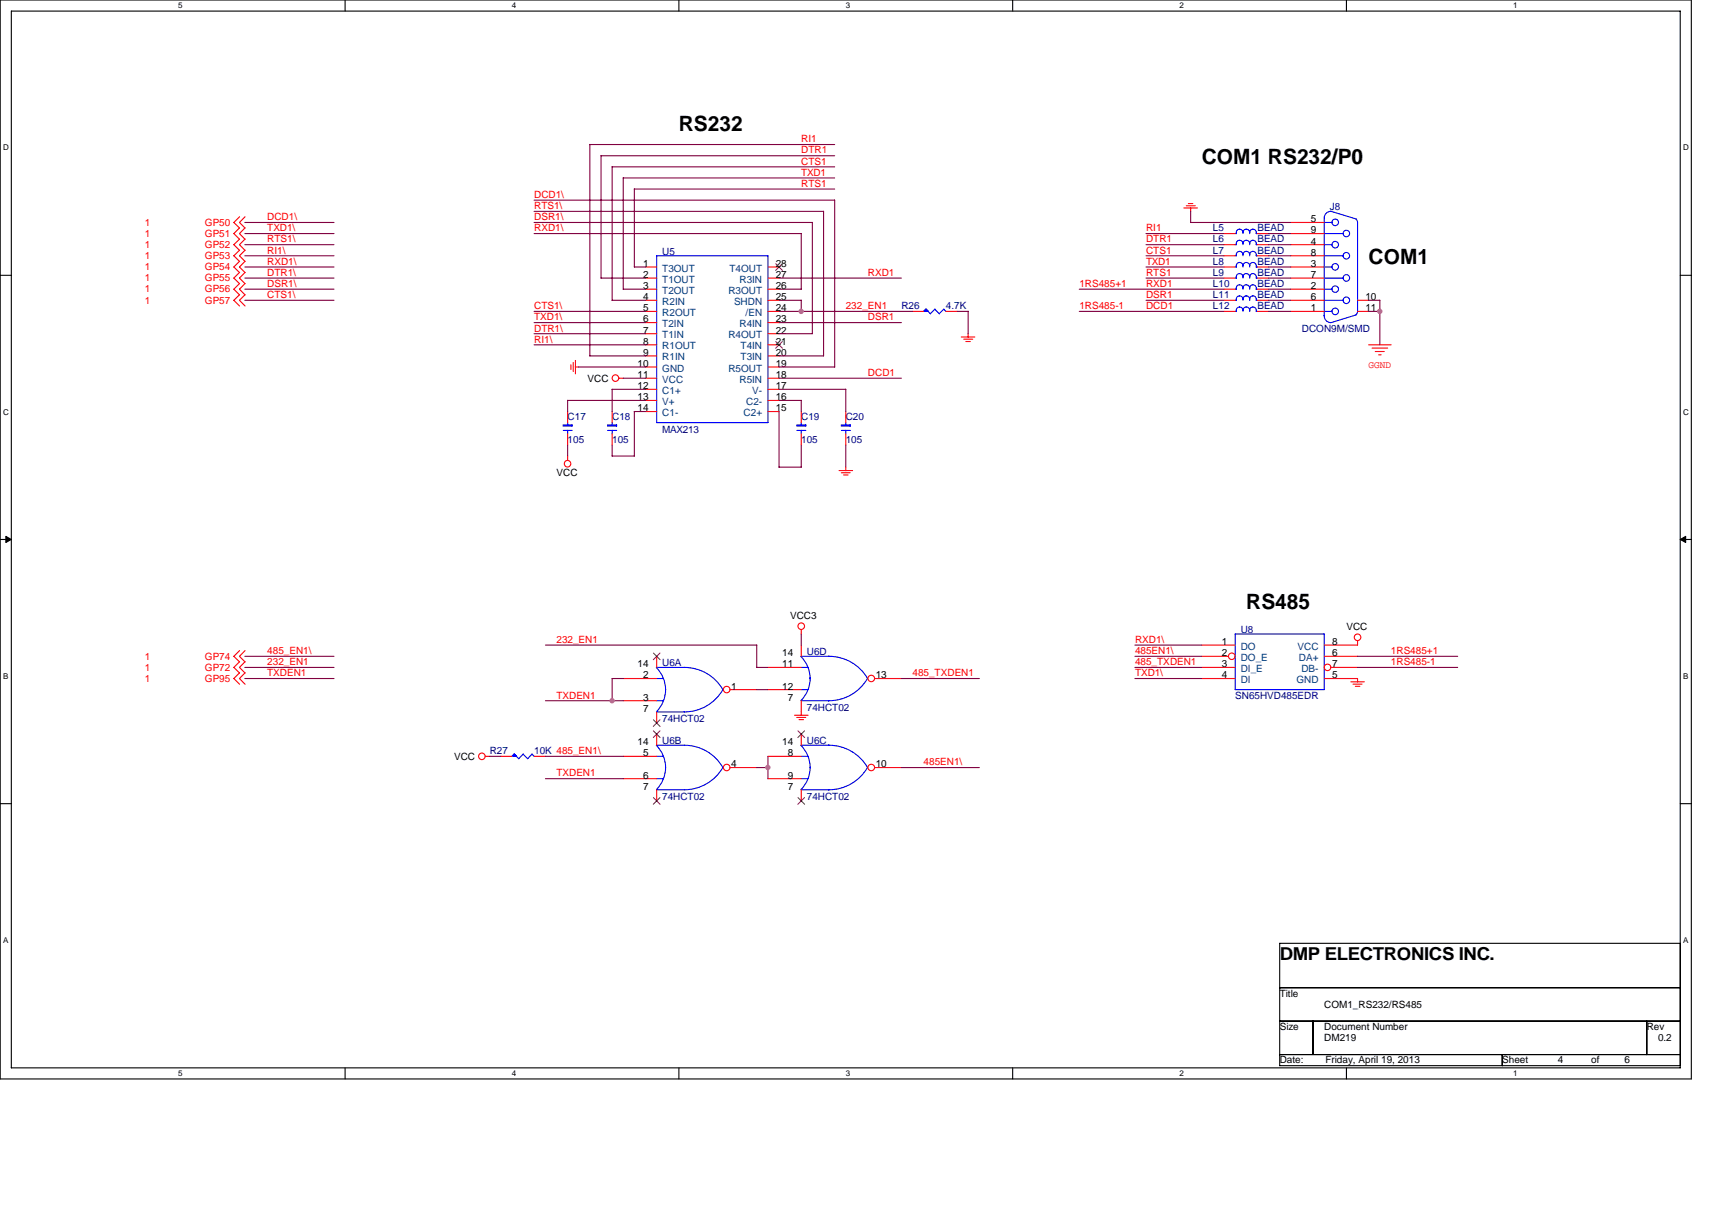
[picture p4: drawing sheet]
<svg xmlns="http://www.w3.org/2000/svg" width="297mm" height="210mm" viewBox="0 0 297 210" stroke-linecap="round" stroke-linejoin="round" font-family="sans-serif">
<path d="M0 0h293.5v187.2h-293.5zM2 1.9h289.5v183.4h-289.5z" fill="none" stroke="#000" stroke-width=".19"/>
<g fill="#fff">
<path d="M30.9 .2h.8v1.6h-.8z"/>
<path d="M30.9 185.5h.8v1.6h-.8z"/>
</g>
<path d="M59.9 0v1.9M59.9 185.3v1.9" fill="none" stroke="#000" stroke-width=".19"/>
<g fill="#fff">
<path d="M88.8 .2h.8v1.6h-.8z"/>
<path d="M88.8 185.5h.8v1.6h-.8z"/>
</g>
<path d="M117.8 0v1.9M117.8 185.3v1.9" fill="none" stroke="#000" stroke-width=".19"/>
<g fill="#fff">
<path d="M146.7 .2h.8v1.6h-.8z"/>
<path d="M146.7 185.5h.8v1.6h-.8z"/>
</g>
<path d="M175.7 0v1.9M175.7 185.3v1.9" fill="none" stroke="#000" stroke-width=".19"/>
<g fill="#fff">
<path d="M204.7 .2h.7v1.6h-.7z"/>
<path d="M204.7 185.5h.7v1.6h-.7z"/>
</g>
<path d="M233.6 0v1.9M233.6 185.3v1.9" fill="none" stroke="#000" stroke-width=".19"/>
<g fill="#fff">
<path d="M262.6 .2h.7v1.6h-.7z"/>
<path d="M262.6 185.5h.7v1.6h-.7z"/>
<path d="M.5 24.8h1v1.6h-1z"/>
<path d="M292 24.8h1v1.6h-1z"/>
<path d="M.5 70.7h1v1.5h-1z"/>
<path d="M292 70.7h1v1.5h-1z"/>
</g>
<path d="M0 47.8h2M291.5 47.8h2" fill="none" stroke="#000" stroke-width=".19"/>
<g fill="#fff">
<path d="M.5 116.5h.9v1.6h-.9z"/>
<path d="M292 116.5h.9v1.6h-.9z"/>
</g>
<path d="M0 93.6h2M291.5 93.6h2" fill="none" stroke="#000" stroke-width=".19"/>
<path d="M1 93.1l1 .5-1 .5zM291.5 93.6l1-.5v1z" fill="#000" stroke="#000" stroke-width=".17"/>
<g fill="#fff">
<path d="M.5 162.4h.9v1.5h-.9z"/>
<path d="M292 162.4h.9v1.5h-.9z"/>
</g>
<path d="M0 139.5h2M291.5 139.5h2M222 163.7h69.5v21.2h-69.5zM222 171.4h69.5M222 177.2h69.5M227.8 177.2v5.8M285.7 177.2v5.8M222 183h69.5M260.6 183v1.9" fill="none" stroke="#000" stroke-width=".19"/>
<g fill="none" stroke="#f00" stroke-width=".19">
<path d="M41.6 37.6l-1 1 1 1M41.6 39.5l-1 1 1 1M42.5 37.6l-1 1 1 1M42.5 39.5l-1 1 1 1M205.4 36.1h2.3M205.8 35.7h1.6M206.2 35.3h.8M206.6 36.1v.6M224 38.6h5.8M41.6 41.5l-1 1 1 1M41.6 43.4l-1 1 1 1M41.6 45.3l-1 1 1 1"/>
<path d="M41.6 47.3l-1 1 1 .9M41.6 49.2l-1 1 1 1M41.6 51.1l-1 1 1 1M42.5 41.5l-1 1 1 1M42.5 43.4l-1 1 1 1M42.5 45.3l-1 1 1 1M42.5 47.3l-1 1 1 .9M42.5 49.2l-1 1 1 1M42.5 51.1l-1 1 1 1M112 59.8h1.9M112 52.1h1.9M112 46.3h1.9"/>
<path d="M112 48.3h1.9M112 50.2h1.9M112 54h1.9M112 56h1.9M112 57.9h1.9M133.2 59.8h2M133.2 52.1h2M133.2 46.3h2M133.2 48.3h2M133.2 50.2h2M133.2 54h2M133.2 56h2"/>
<path d="M133.2 57.9h2M158.3 54h1.9M164.1 54h1.9M166.8 58.5h2.3M167.2 58.9h1.6M167.6 59.3h.8M168 57.9v.6M212.4 44.4h1.9M212.4 52.1h1.9M212.4 46.3h1.9M212.4 48.3h1.9M212.4 50.2h1.9"/>
<path d="M212.4 54h1.9M212.4 42.5h1.9M212.4 40.5h1.9M218.2 44.4h1.9M218.2 52.1h1.9M218.2 46.3h1.9M218.2 48.3h1.9M218.2 50.2h1.9M218.2 54h1.9M218.2 42.5h1.9M218.2 40.5h1.9M224 44.4h5.8"/>
<path d="M224 52.1h5.8M224 46.3h5.8M224 48.3h5.8M224 50.2h5.8M224 54h5.8M224 42.5h5.8M224 40.5h5.8M235.5 52.1h2M235.5 54h2M237.5 59.8h3.9M98.5 71.4v1.9M98.5 75.3v1.9"/>
<path d="M98.5 79.1v.8M99.1 63.3v.8M99.5 62.9v1.6M99.8 63.7h.6M99.8 62.5v2.4M106.2 71.4v1.9M106.2 75.3v1.9M107.4 65.6h.8M112 65.6h1.9M112 63.7h1.9M112 61.8h1.9M112 67.6h1.9"/>
<path d="M112 69.5h1.9M112 71.4h1.9M133.2 65.6h2M133.2 63.7h2M133.2 61.8h2M133.2 67.6h2M133.2 69.5h2M133.2 71.4h2M139 71.4v1.9M139 75.3v1.9M146.7 71.4v1.9M146.7 75.3v1.9"/>
<path d="M238.1 60.4h2.7M238.6 61h1.6M239.2 61.6h.4M145.6 81.7h2.3M146 82h1.5M146.4 82.4h.7M146.7 81.1v.6M41.6 116.8l-1 1 1 .9M41.6 114.8l-1 1 1 1M41.6 112.9l-1 1 1 1M42.5 116.8l-1 1 1 .9M42.5 114.8l-1 1 1 1"/>
<path d="M42.5 112.9l-1 1 1 1M108.1 117.8h5.8M113.9 113.9v1.9M126.7 119.7h4.6M133.2 115.8h5.8M133.2 119.7h5.8M139 109.3v.7M139 112v1.9M151.8 117.8h4.6M208.5 115.8h5.8M208.5 117.8h5.8M208.5 112h5.8"/>
<path d="M208.5 113.9h4.6M229.8 117.8h5.7v.5M229.8 113.9h5.7M230.9 115.8h4.6M234.4 118.3h2.3M234.8 118.7h1.5M235.2 119.1h.7M235.5 111.2v.8h-5.7M84.2 131.3h.8M86.9 131.3h1.9M92.7 131.3h1.9M108.1 131.3h5.8"/>
<path d="M108.1 135.1h5.8M108.1 121.6h5.8M113.9 123.5v2M113.9 127.4v1.9M113.9 137.1v1.9M126.7 133.2h4.6M133.2 131.3h5.8M133.2 135.1h5.8M137.9 124.1h2.3M138.2 124.5h1.6M138.6 124.9h.8M139 121.6v2.5"/>
<path d="M139 127.4v1.9M139 137.1v1.9M151.8 133.2h4.6"/>
<circle cx="106.8" cy="65.6" r=".57"/>
<circle cx="98.5" cy="80.5" r=".57"/>
<circle cx="126.1" cy="119.7" r=".57"/>
<circle cx="139" cy="108.7" r=".57"/>
<circle cx="151.2" cy="117.7" r=".57"/>
<circle cx="213.7" cy="113.9" r=".57"/>
<circle cx="230.3" cy="115.8" r=".57"/>
<circle cx="235.5" cy="110.6" r=".57"/>
<circle cx="83.6" cy="131.3" r=".57"/>
<circle cx="126.1" cy="133.2" r=".57"/>
<circle cx="151.2" cy="133.2" r=".57"/>
</g>
<g fill="none" stroke="#00f" stroke-width=".19">
<path d="M229.8 38.6h1.3M230.9 36.7a1.13 1.13 0 0 0-1.1 1.1v17M230.9 36.7l4.4 1.3M235.3 38l.2 .6v15.4M113.9 44.4h19.3v28.9h-19.3zM160.2 54l.5-.4 .7 .9M162.2 53.7l.8 .8M162.2 53.6l-.8 .8M164.1 54.1l-.3-.5-.8 .8M214.3 44.4h.2M214.3 52.1h.2M214.3 40.5h.2"/>
<path d="M214.3 46.3h.2M214.5 44.2a.58 .58 0 0 1 .6-.6 .58 .58 0 0 1 .6 .6M214.5 50a.58 .58 0 0 1 .6-.6 .58 .58 0 0 1 .6 .6M214.5 44.2v.2M214.5 50v.2h-.2M215.7 44.2a.58 .58 0 0 1 .5-.6 .58 .58 0 0 1 .6 .6 .57 .57 0 0 1 .6-.6 .57 .57 0 0 1 .6 .6M215.7 51.9a.6 .6 0 0 0-.7-.5 .6 .6 0 0 0-.5 .7M215.7 51.9a.58 .58 0 0 1 .5-.6 .58 .58 0 0 1 .6 .6M215.7 42.2a.6 .6 0 0 0-.7-.5 .6 .6 0 0 0-.5 .8h-.2M215.7 42.2a.58 .58 0 0 1 .5-.5 .58 .58 0 0 1 .6 .5M215.7 50a.58 .58 0 0 1 .5-.6 .58 .58 0 0 1 .6 .6 .57 .57 0 0 1 .6-.6 .57 .57 0 0 1 .6 .6M215.7 48a.6 .6 0 0 0-.8-.5 .6 .6 0 0 0-.4 .8h-.2"/>
<path d="M215.7 48a.58 .58 0 0 1 .5-.5 .58 .58 0 0 1 .6 .5M215.7 46.1a.6 .6 0 0 0-.8-.5 .6 .6 0 0 0-.4 .8M215.7 46.1a.58 .58 0 0 1 .5-.6 .58 .58 0 0 1 .6 .6M215.7 53.8a.6 .6 0 0 0-.7-.5 .6 .6 0 0 0-.5 .8l-.2-.1M215.7 53.8a.58 .58 0 0 1 .5-.5 .58 .58 0 0 1 .6 .5M215.7 40.3a.6 .6 0 0 0-.7-.5 .6 .6 0 0 0-.5 .8M215.7 40.3a.58 .58 0 0 1 .5-.5 .58 .58 0 0 1 .6 .5M215.7 40.3v.2M215.7 42.2v.3M215.7 44.2v.2M215.7 46.1v.2M215.7 48v.3"/>
<path d="M215.7 50v.2M215.7 51.9v.2M215.7 53.8v.2M216.8 51.9a.59 .59 0 0 1 .7-.5 .59 .59 0 0 1 .5 .7M216.8 42.2a.59 .59 0 0 1 .7-.5 .59 .59 0 0 1 .5 .8h.2M216.8 48a.59 .59 0 0 1 .7-.5 .59 .59 0 0 1 .5 .8h.2M216.8 46.1a.59 .59 0 0 1 .7-.5 .59 .59 0 0 1 .5 .8M216.8 53.8a.59 .59 0 0 1 .7-.5 .59 .59 0 0 1 .5 .8l.2-.1M216.8 40.3a.59 .59 0 0 1 .7-.5 .59 .59 0 0 1 .5 .8M216.8 40.3v.3M216.8 42.3v.2M216.8 44.2v.2"/>
<path d="M216.8 46.1v.3M216.8 48.1v.2M216.8 50v.2M216.8 51.9v.2M216.8 53.8v.3M217.9 44.4h.3M217.9 52.1h.3M217.9 40.5h.3M217.9 46.3h.3M218 44.2v.2M218 50v.2h.2M229.7 44.4h3.3"/>
<path d="M229.7 52.1h3.3M229.7 40.5h3.3M229.7 48.3h3.3M229.8 42.5h1.3M229.8 46.3h1.3M229.8 50.2h1.3M229.8 54h1.3M235.3 54.6l-4.4 1.4a1.15 1.15 0 0 1-1.1-1.2M235.5 54l-.2 .6M97.7 74.7h1.6M98.5 73.3v.4M98.5 74.7v.6"/>
<path d="M105.4 74.7h1.6M106.2 73.3v.4M106.2 74.7v.6M138.3 74.7h1.5M139 73.3v.4M139 74.7v.6M146 74.7h1.5M146.7 73.3v.4M146.7 74.7v.6M113.9 115.8a5.5 5.5 0 0 1 1.6 3.9v-.1a5.4 5.4 0 0 1-1.6 3.9M113.9 115.8h4.8a7.7 7.7 0 0 1 6.7 3.9M113.9 117.8h1.2"/>
<path d="M125.5 119.6a7.7 7.7 0 0 1-6.8 3.9h-4.8M139 115.8h1.2M139 119.7h1.2M150.5 117.8a7.7 7.7 0 0 0-6.8-3.9h-4.7l.4 .5a5.5 5.5 0 0 1 1.2 3.3 5.4 5.4 0 0 1-1.6 3.9M150.5 117.7a7.7 7.7 0 0 1-6.8 3.9h-4.7M214.3 110h15.5v9.7h-15.5zM88.8 131.3l.4-.4 .8 .8M90.8 130.9l.8 .8M90.8 130.9l-.8 .8M92.7 131.3l-.4-.4-.8 .8M113.9 129.3a5.4 5.4 0 0 1 0 7.7M113.9 129.3h4.8a7.7 7.7 0 0 1 6.7 3.9"/>
<path d="M113.9 131.3h1.2M113.9 135.1h1.2M113.9 121.6h1.2M125.4 133.2a7.7 7.7 0 0 1-6.7 3.9h-4.8M139 131.3h1.2M139 135.1h1.2M150.5 133.2a7.7 7.7 0 0 0-6.8-3.9h-4.7a5.5 5.5 0 0 1 0 7.7M150.5 133.2a7.8 7.8 0 0 1-6.8 3.9h-4.7"/>
<circle cx="231.7" cy="38.6" r=".57"/>
<circle cx="231.7" cy="54" r=".57"/>
<circle cx="231.7" cy="42.5" r=".57"/>
<circle cx="231.7" cy="46.3" r=".57"/>
<circle cx="231.7" cy="50.2" r=".57"/>
<circle cx="233.6" cy="44.4" r=".57"/>
<circle cx="233.6" cy="48.2" r=".57"/>
<circle cx="233.6" cy="52.1" r=".57"/>
<circle cx="233.6" cy="40.5" r=".57"/>
</g>
<g fill="#00f" stroke="#00f" stroke-width=".19">
<path d="M88.8 131.3l.4-.4 .4 .4-.4-.4 .4 .4z" fill-rule="evenodd"/>
<path d="M105.4 73.7v.2h1.6v-.2z" fill-rule="evenodd"/>
<path d="M138.3 73.7v.2h1.5v-.2z" fill-rule="evenodd"/>
<path d="M160.2 54l.5-.3 .3 .3-.3-.3 .3 .3z" fill-rule="evenodd"/>
<path d="M97.7 73.7v.2h1.5v-.2z" fill-rule="evenodd"/>
<path d="M146 73.7v.2h1.5v-.2z" fill-rule="evenodd"/>
</g>
<g fill="none" stroke="#804000" stroke-width=".17">
<path d="M134.6 59.3l1.2 1.1M134.6 45.8l1.2 1.1M135.7 59.3l-1.1 1.1M135.7 45.8l-1.1 1.1M113.4 113.3l1.1 1.2M114.5 113.3l-1.2 1.2M113.4 126.8l1.1 1.2M113.4 138.4l1.1 1.2M113.4 124.9l1.1 1.2M114.5 126.8l-1.2 1.2M114.5 138.4l-1.2 1.2M114.5 124.9l-1.2 1.2"/>
<path d="M138.4 126.8l1.2 1.2M138.4 138.4l1.2 1.2M139.6 126.8l-1.2 1.2M139.6 138.4l-1.2 1.2"/>
</g>
<g fill="none" stroke="#800040" stroke-width=".19">
<path d="M42.5 38.6h15.5M92.7 38.6h48.2v19.3h-5.8M92.7 34.7h52.1M92.7 36.7h50.2M106.2 29h38.6M106.2 28.9v23.2M108.1 30.9h36.7M108.1 30.9v19.3h3.9M142.9 36.7v25.1h-7.8M144.8 32.8h-34.7l-.1 13.5h2M144.8 27h-40.5v21.3h7.7M144.8 25.1h-42.5v36.7h9.7"/>
<path d="M144.8 34.7v29h-9.7M206.6 38.6h17.4M206.6 36.7v1.9M42.5 50.2h15.5M42.5 42.5h15.5M42.5 52.1h15.5M42.5 44.4h15.5M42.5 46.3h15.5M42.5 48.3h15.5M42.5 40.5h15.5M92.7 40.5h46.3v9.7h-3.9M92.7 54h19.3"/>
<path d="M92.7 56h19.3M92.7 59.8h19.3M92.7 57.9h19.3M106.2 52.1h5.8M135.1 52.1h3.9v1.9M135.1 48.3h21.3M135.1 54h23.2M135.1 56h21.3M166 54h2M168 54v3.9M187.3 50.2h25.1M187.3 54h25.1"/>
<path d="M198.8 42.5h13.6M198.8 52.1h13.6M198.8 44.4h13.6M198.8 46.3h13.6M198.8 48.3h13.6M198.8 40.5h13.6M220.1 50.2h3.9M220.1 42.5h3.9M220.1 52.1h3.9M220.1 44.4h3.9M220.1 46.3h3.9M220.1 48.3h3.9"/>
<path d="M220.1 40.5h3.9M220.1 54h3.9M237.4 52.1h2v7.7M237.4 54h2M98.5 69.5h13.5M98.5 69.5v1.9M98.5 77.2v1.9M100.4 63.7h11.6M106.2 67.6h5.8M106.2 67.5v3.9M106.2 77.2v1.9M108.1 65.6h3.9"/>
<path d="M112 71.4h-2l.1 7.7h-3.9M135.1 65.6h21.3M135.1 67.6h11.6M135.1 69.5h3.9v1.9M135.2 71.4l-.1 9.7h3.9v-3.9M146.7 67.5v3.9M146.7 77.2v3.9M42.5 117.8h15.5M42.5 115.8h15.5M42.5 113.9h15.5M94.6 112h36.7v3.8M108.2 117.8h-2v3.8"/>
<path d="M131.3 115.8h2M131.3 119.7h2M139 110v2M156.4 117.8h13.5M196.9 117.8h11.6M196.9 115.8h11.6M196.9 112h11.6M196.9 113.9h11.6M235.5 115.8h17.4M235.5 113.9h17.4M85 131.3h1.9M94.6 121.6h13.6"/>
<path d="M94.6 135.1h13.6M94.6 131.3h13.6M131.3 133.2h2M133.2 131.3v3.8M156.4 133.2h13.5"/>
</g>
<g fill="#f0f" stroke="#f0f" stroke-width=".19">
<circle cx="239.4" cy="54" r=".38"/>
<circle cx="139" cy="54" r=".38"/>
<circle cx="106.2" cy="121.6" r=".38"/>
<circle cx="133.2" cy="133.2" r=".38"/>
</g>
<g font-size="3.7">
<text x="117.8" y="22.7">RS232</text>
<text x="208.5" y="28.5">COM1 RS232/P0</text>
<text x="237.5" y="45.8">COM1</text>
<text x="216.2" y="105.7">RS485</text>
</g>
<text font-size="3.1" x="222" y="166.6">DMP ELECTRONICS INC.</text>
<g font-size="1.7" fill="#f00">
<text x="139" y="24.7">RI1</text>
<text x="139" y="28.6">CTS1</text>
<text x="139" y="26.6">DTR1</text>
<text x="92.7" y="34.4">DCD1\</text>
<text x="139" y="30.5">TXD1</text>
<text x="139" y="32.4">RTS1</text>
<text x="25.1" y="39.2">1</text>
<text x="25.1" y="41.1">1</text>
<text x="35.6" y="39.2">GP50</text>
<text x="35.6" y="41.1">GP51</text>
<text x="46.4" y="40.2">TXD1\</text>
<text x="46.4" y="38.2">DCD1\</text>
<text x="92.7" y="38.2">DSR1\</text>
<text x="92.7" y="36.3">RTS1\</text>
<text x="92.7" y="40.2">RXD1\</text>
<text x="198.9" y="40.2">RI1</text>
<text x="25.1" y="43.1">1</text>
<text x="25.1" y="45">1</text>
<text x="25.1" y="46.9">1</text>
<text x="35.6" y="43.1">GP52</text>
<text x="35.6" y="45">GP53</text>
<text x="35.6" y="46.9">GP54</text>
<text x="46.4" y="44">RI1\</text>
<text x="46.4" y="42.1">RTS1\</text>
<text x="46.4" y="45.9">RXD1\</text>
<text x="46.4" y="47.9">DTR1\</text>
<text x="150.6" y="47.9">RXD1</text>
<text x="198.9" y="42.1">DTR1</text>
<text x="198.9" y="45.9">TXD1</text>
<text x="198.9" y="44">CTS1</text>
<text x="198.9" y="47.9">RTS1</text>
<text x="25.1" y="48.8">1</text>
<text x="25.1" y="50.8">1</text>
<text x="25.1" y="52.7">1</text>
<text x="35.6" y="48.8">GP55</text>
<text x="35.6" y="50.8">GP56</text>
<text x="35.6" y="52.7">GP57</text>
<text x="46.4" y="49.8">DSR1\</text>
<text x="46.4" y="51.7">CTS1\</text>
<text x="92.7" y="53.7">CTS1\</text>
<text x="146.7" y="53.7">232_EN1</text>
<text x="187.3" y="53.7">1RS485-1</text>
<text x="187.3" y="49.8">1RS485+1</text>
<text x="198.9" y="53.7">DCD1</text>
<text x="198.9" y="49.8">RXD1</text>
<text x="198.9" y="51.7">DSR1</text>
<text x="92.7" y="55.6">TXD1\</text>
<text x="92.7" y="59.5">RI1\</text>
<text x="92.7" y="57.5">DTR1\</text>
<text x="150.6" y="55.6">DSR1</text>
<text x="150.6" y="65.2">DCD1</text>
<text x="237.5" y="63.9">GGND</text>
<text x="46.4" y="113.5">485_EN1\</text>
<text x="96.6" y="111.6">232_EN1</text>
<text x="196.9" y="111.6">RXD1\</text>
<text x="196.9" y="113.5">485EN1\</text>
<text x="241.3" y="113.5">1RS485+1</text>
<text x="25.1" y="118.3">1</text>
<text x="25.1" y="116.4">1</text>
<text x="25.1" y="114.5">1</text>
<text x="35.6" y="118.3">GP95</text>
<text x="35.6" y="116.4">GP72</text>
<text x="35.6" y="114.5">GP74</text>
<text x="46.4" y="117.4">TXDEN1</text>
<text x="46.4" y="115.4">232_EN1</text>
<text x="158.3" y="117.4">485_TXDEN1</text>
<text x="196.9" y="115.4">485_TXDEN1</text>
<text x="196.9" y="117.4">TXD1\</text>
<text x="241.3" y="115.4">1RS485-1</text>
<text x="96.6" y="121.2">TXDEN1</text>
<text x="96.6" y="134.7">TXDEN1</text>
<text x="160.2" y="132.8">485EN1\</text>
</g>
<g font-size="1.7" fill="#000080">
<text x="210.5" y="40.2">L5</text>
<text x="218.2" y="40.2">BEAD</text>
<text x="230.7" y="36.5">J8</text>
<text x="114.9" y="44.2">U5</text>
<text x="210.5" y="44">L7</text>
<text x="210.5" y="42.1">L6</text>
<text x="210.5" y="47.9">L9</text>
<text x="210.5" y="45.9">L8</text>
<text x="218.2" y="44">BEAD</text>
<text x="218.2" y="42.1">BEAD</text>
<text x="218.2" y="47.9">BEAD</text>
<text x="218.2" y="45.9">BEAD</text>
<text x="156.4" y="53.7">R26</text>
<text x="164.1" y="53.7">4.7K</text>
<text x="210.5" y="51.7">L11</text>
<text x="210.5" y="49.8">L10</text>
<text x="210.5" y="53.7">L12</text>
<text x="218.2" y="51.7">BEAD</text>
<text x="218.2" y="49.8">BEAD</text>
<text x="218.2" y="53.7">BEAD</text>
<text x="225.9" y="57.5">DCON9M/SMD</text>
<text x="98.5" y="73">C17</text>
<text x="98.5" y="76.8">105</text>
<text x="106.2" y="73">C18</text>
<text x="106.2" y="76.8">105</text>
<text x="114.9" y="75.1">MAX213</text>
<text x="139" y="73">C19</text>
<text x="139" y="76.8">105</text>
<text x="146.7" y="73">C20</text>
<text x="146.7" y="76.8">105</text>
<text x="140" y="113.7">U6D</text>
<text x="215.3" y="109.8">U8</text>
<text x="114.9" y="115.6">U6A</text>
<text x="114.9" y="125.3">74HCT02</text>
<text x="140" y="123.4">74HCT02</text>
<text x="214.3" y="121.2">SN65HVD485EDR</text>
<text x="85" y="130.9">R27</text>
<text x="92.7" y="130.9">10K 485_EN1\</text>
<text x="114.9" y="129.1">U6B</text>
<text x="140" y="129.1">U6C</text>
<text x="114.9" y="138.8">74HCT02</text>
<text x="140" y="138.8">74HCT02</text>
</g>
<g font-size="1.7">
<text x="227.4" y="38.6">5</text>
<text x="227.4" y="40.5">9</text>
<text x="111.6" y="46.3">1</text>
<text x="134.6" y="46.3">28</text>
<text x="227.4" y="42.4">4</text>
<text x="227.4" y="44.4">8</text>
<text x="227.4" y="46.3">3</text>
<text x="111.6" y="48.2">2</text>
<text x="111.6" y="50.2">3</text>
<text x="111.6" y="52.1">4</text>
<text x="134.6" y="52.1">25</text>
<text x="134.6" y="50.2">26</text>
<text x="134.6" y="48.2">27</text>
<text x="227.4" y="48.2">7</text>
<text x="227.4" y="50.2">2</text>
<text x="227.4" y="52.1">6</text>
<text x="236.9" y="52.1">10</text>
<text x="111.6" y="54">5</text>
<text x="111.6" y="56">6</text>
<text x="111.6" y="57.9">7</text>
<text x="111.6" y="59.8">8</text>
<text x="134.6" y="59.8">21</text>
<text x="134.6" y="57.9">22</text>
<text x="134.6" y="56">23</text>
<text x="134.6" y="54">24</text>
<text x="227.4" y="54">1</text>
<text x="236.9" y="54">11</text>
<text x="110.6" y="63.7">10</text>
<text x="110.6" y="65.6">11</text>
<text x="111.6" y="61.7">9</text>
<text x="134.6" y="65.6">18</text>
<text x="134.6" y="63.7">19</text>
<text x="134.6" y="61.7">20</text>
<text x="102" y="66.2">VCC</text>
<text x="110.6" y="67.5">12</text>
<text x="110.6" y="69.5">13</text>
<text x="110.6" y="71.4">14</text>
<text x="134.6" y="71.4">15</text>
<text x="134.6" y="69.5">16</text>
<text x="134.6" y="67.5">17</text>
<text x="96.6" y="82.6">VCC</text>
<text x="137.1" y="107.3">VCC3</text>
<text x="135.7" y="113.9">14</text>
<text x="212" y="111.9">1</text>
<text x="212" y="113.9">2</text>
<text x="231.1" y="111.9">8</text>
<text x="231.1" y="113.9">6</text>
<text x="233.6" y="109.3">VCC</text>
<text x="110.6" y="115.8">14</text>
<text x="111.6" y="117.7">2</text>
<text x="126.9" y="119.7">1</text>
<text x="135.7" y="115.8">11</text>
<text x="135.7" y="119.7">12</text>
<text x="152" y="117.7">13</text>
<text x="212" y="115.8">3</text>
<text x="212" y="117.7">4</text>
<text x="231.1" y="117.7">5</text>
<text x="231.1" y="115.8">7</text>
<text x="111.6" y="121.6">3</text>
<text x="111.6" y="123.5">7</text>
<text x="136.7" y="121.6">7</text>
<text x="78.8" y="131.8">VCC</text>
<text x="110.6" y="129.3">14</text>
<text x="111.6" y="131.2">5</text>
<text x="135.7" y="129.3">14</text>
<text x="136.7" y="131.2">8</text>
<text x="111.6" y="135.1">6</text>
<text x="111.6" y="137">7</text>
<text x="126.9" y="133.2">4</text>
<text x="136.7" y="135.1">9</text>
<text x="136.7" y="137">7</text>
<text x="152" y="133.2">10</text>
<text x="222" y="173">Title</text>
<text x="222" y="178.8">Size</text>
<text x="229.8" y="174.9">COM1_RS232/RS485</text>
<text x="229.8" y="178.8">Document Number</text>
<text x="285.7" y="178.8">Rev</text>
<text x="222" y="184.6">Date:</text>
<text x="229.8" y="180.7">DM219</text>
<text x="230" y="184.6">Friday, April 19, 2013</text>
<text x="260.6" y="184.6">Sheet</text>
<text x="270.3" y="184.6">4</text>
<text x="276.1" y="184.6">of</text>
<text x="281.9" y="184.6">6</text>
<text x="287.7" y="180.7">0.2</text>
</g>
<g font-size="1.7" fill="#004080">
<text x="114.9" y="47.1">T3OUT</text>
<text x="126.6" y="47.1">T4OUT</text>
<text x="114.9" y="49">T1OUT</text>
<text x="114.9" y="51">T2OUT</text>
<text x="114.9" y="52.9">R2IN</text>
<text x="126.4" y="51">R3OUT</text>
<text x="127.4" y="52.9">SHDN</text>
<text x="128.3" y="49">R3IN</text>
<text x="114.9" y="54.8">R2OUT</text>
<text x="114.9" y="56.8">T2IN</text>
<text x="114.9" y="58.7">T1IN</text>
<text x="126.4" y="58.7">R4OUT</text>
<text x="128.3" y="56.8">R4IN</text>
<text x="129.4" y="54.8">/EN</text>
<text x="114.9" y="60.6">R1OUT</text>
<text x="114.9" y="62.5">R1IN</text>
<text x="114.9" y="64.5">GND</text>
<text x="126.4" y="64.5">R5OUT</text>
<text x="128.5" y="62.5">T3IN</text>
<text x="128.5" y="60.6">T4IN</text>
<text x="114.9" y="66.4">VCC</text>
<text x="114.9" y="68.3">C1+</text>
<text x="114.9" y="70.3">V+</text>
<text x="128.3" y="66.4">R5IN</text>
<text x="129.5" y="70.3">C2-</text>
<text x="130.5" y="68.3">V-</text>
<text x="114.9" y="72.2">C1-</text>
<text x="129" y="72.2">C2+</text>
<text x="215.3" y="112.7">DO</text>
<text x="225.1" y="112.7">VCC</text>
<text x="215.3" y="114.7">DO_E</text>
<text x="215.3" y="116.6">DI_E</text>
<text x="215.3" y="118.5">DI</text>
<text x="224.9" y="118.5">GND</text>
<text x="225.4" y="114.7">DA+</text>
<text x="225.8" y="116.6">DB-</text>
</g>
<g font-size="1.4">
<text x="30.9" y="1.5">5</text>
<text x="88.8" y="1.5">4</text>
<text x="146.7" y="1.5">3</text>
<text x="204.7" y="1.5">2</text>
<text x="262.6" y="1.5">1</text>
<text x=".5" y="26.1">D</text>
<text x="292" y="26.1">D</text>
<text x=".5" y="71.9">C</text>
<text x="292" y="71.9">C</text>
<text x=".5" y="117.8">B</text>
<text x="292" y="117.8">B</text>
<text x=".5" y="163.6">A</text>
<text x="292" y="163.6">A</text>
<text x="30.9" y="186.8">5</text>
<text x="88.8" y="186.8">4</text>
<text x="146.7" y="186.8">3</text>
<text x="204.7" y="186.8">2</text>
<text x="262.6" y="186.8">1</text>
</g>
</svg>
